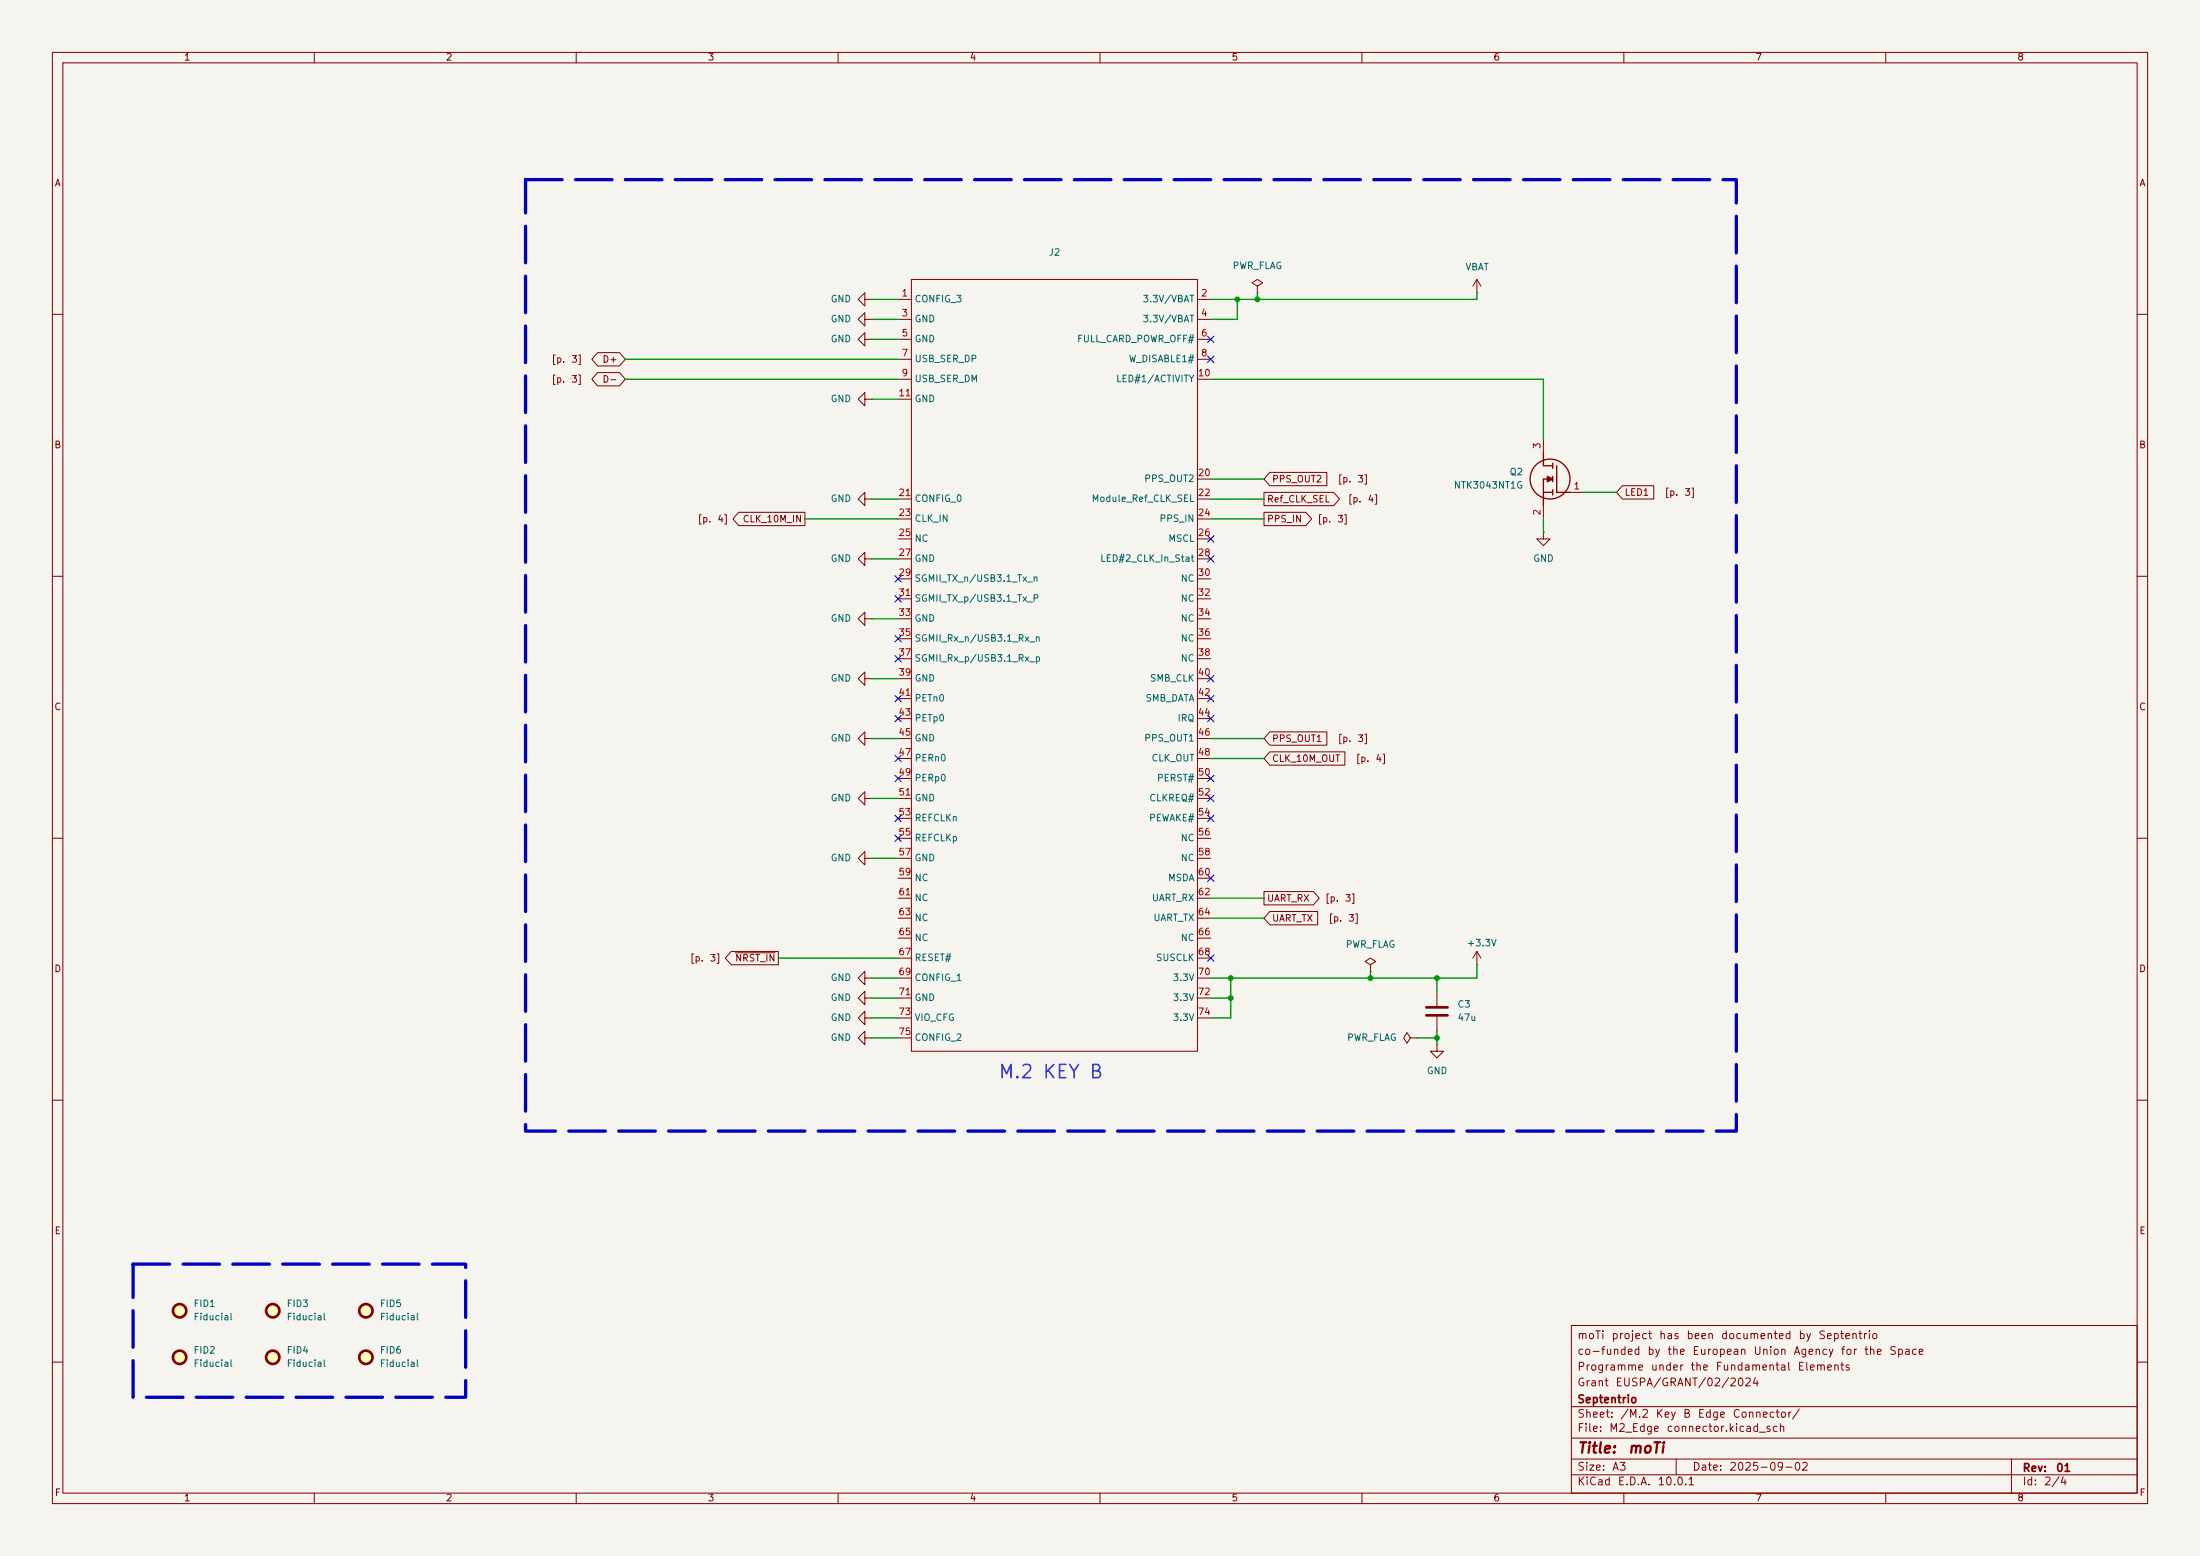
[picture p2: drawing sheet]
<svg xmlns="http://www.w3.org/2000/svg" width="420mm" height="297mm" viewBox="0 0 420 297" stroke-linecap="round" stroke-linejoin="round" font-family="sans-serif">
<path d="M0 0h420v297h-420z" fill="#f5f4ef" stroke="#f5f4ef" stroke-width=".19"/>
<g fill="none" stroke="#840000" stroke-width=".19">
<path d="M10 10h400v277h-400zM12 12h396v273h-396zM60 10v2M110 10v2M160 10v2M210 10v2M260 10v2M310 10v2M360 10v2M165.1 57.2v-1.3l-1.3 1.3 1.3 1.2v-1.2h1.3M166.4 57.2h.1M171.4 57.2h2.6"/>
<path d="M174 53.3h54.6v147.4h-54.6zM228.6 57.2h2.5M240 54.6l1-.6-1-.7-1 .7 1 .6v1.3M240 55.9h.1M281.9 55.9h.1M281.9 53.3v2.6M281.9 53.3l-.7 1.3M281.9 53.3l.8 1.3M10 60h2M114.1 71.1h4.2l1.1 1.3-1.1 1.3h-4.2l-1.1-1.3zM114.1 67.3h4.2l1.1 1.3-1.1 1.3h-4.2l-1.1-1.3zM165.1 76.2v-1.3l-1.3 1.3 1.3 1.3v-1.3h1.3"/>
<path d="M165.1 64.8v-1.3l-1.3 1.3 1.3 1.2v-1.2h1.3M165.1 61v-1.3l-1.3 1.3 1.3 1.2v-1.2h1.3M166.4 76.2h.1M166.4 64.8h.1M166.4 61h.1M171.4 61h2.6M171.4 64.8h2.6M171.4 68.6h2.6M171.4 72.4h2.6M171.4 76.2h2.6M228.6 61h2.5M228.6 64.8h2.5"/>
<path d="M228.6 68.6h2.5M228.6 72.4h2.5M408 60h2M141 97.8h12.7v2.5h-12.7l-1.1-1.2zM165.1 95.3v-1.3l-1.3 1.3 1.3 1.2v-1.2h1.3M166.4 95.3h.1M171.4 95.3h2.6M171.4 99.1h2.6M228.6 91.4h2.5M228.6 95.3h2.5M228.6 99.1h2.5M241.3 97.8h8l1.1 1.3-1.1 1.2h-8z"/>
<path d="M241.3 94h13.3l1.1 1.3-1.1 1.2h-13.3zM242.4 90.2h10.9v2.5h-10.9l-1.1-1.3zM294.6 83.8v2.6M294.6 96.5v2.6M299.7 94h2.6M309.7 92.7h6v2.6h-6l-1.1-1.3zM10 110h2M165.1 118.1v-1.3l-1.3 1.3 1.3 1.3v-1.3h1.3M165.1 106.7v-1.3l-1.3 1.3 1.3 1.3v-1.3h1.3M166.4 118.1h.1M166.4 106.7h.1M171.4 102.9h2.6"/>
<path d="M171.4 106.7h2.6M171.4 110.5h2.6M171.4 114.3h2.6M171.4 118.1h2.6M228.6 102.9h2.5M228.6 106.7h2.5M228.6 110.5h2.5M228.6 114.3h2.5M228.6 118.1h2.5M294.6 101.6v1.3h1.3l-1.3 1.2-1.2-1.2h1.2M294.6 101.6h.1M408 110h2"/>
<path d="M165.1 129.5v-1.2l-1.3 1.2 1.3 1.3v-1.3h1.3M166.4 129.5h.1M171.4 121.9h2.6M171.4 125.7h2.6M171.4 129.5h2.6M171.4 133.4h2.6M171.4 137.2h2.6M228.6 121.9h2.5M228.6 125.7h2.5M228.6 129.5h2.5M228.6 133.4h2.5M228.6 137.2h2.5"/>
<path d="M242.4 139.7h10.9v2.5h-10.9l-1.1-1.2zM10 160h2M165.1 141v-1.3l-1.3 1.3 1.3 1.2v-1.2h1.3M165.1 152.4v-1.3l-1.3 1.3 1.3 1.3v-1.3h1.3M166.4 141h.1M166.4 152.4h.1M171.4 141h2.6M171.4 144.8h2.6M171.4 148.6h2.6M171.4 152.4h2.6M171.4 156.2h2.6M228.6 141h2.5"/>
<path d="M228.6 144.8h2.5M228.6 148.6h2.5M228.6 152.4h2.5M228.6 156.2h2.5M242.4 143.5h14.3v2.6h-14.3l-1.1-1.3zM408 160h2M165.1 163.8v-1.2l-1.3 1.2 1.3 1.3v-1.3h1.3M166.4 163.8h.1M171.4 160h2.6M171.4 163.8h2.6M171.4 167.6h2.6M171.4 171.5h2.6"/>
<path d="M171.4 175.3h2.6M171.4 179.1h2.6M228.6 160h2.5M228.6 163.8h2.5M228.6 167.6h2.5M228.6 171.5h2.5M228.6 175.3h2.5M228.6 179.1h2.5M241.3 170.2h9.4l1.1 1.3-1.1 1.2h-9.4zM242.4 174h9.1v2.5h-9.1l-1.1-1.2zM139.6 181.6h9v2.6h-9l-1.1-1.3zM140.4 181.9h7.6"/>
<path d="M165.1 186.7v-1.3l-1.3 1.3 1.3 1.3v-1.3h1.3M165.1 194.3v-1.3l-1.3 1.3 1.3 1.3v-1.3h1.3M165.1 190.5v-1.3l-1.3 1.3 1.3 1.3v-1.3h1.3M165.1 198.1v-1.2l-1.3 1.2 1.3 1.3v-1.3h1.3M166.4 186.7h.1M166.4 194.3h.1M166.4 190.5h.1M166.4 198.1h.1M171.4 182.9h2.6M171.4 186.7h2.6M171.4 190.5h2.6M171.4 194.3h2.6"/>
<path d="M171.4 198.1h2.6M228.6 182.9h2.5M228.6 186.7h2.5M228.6 190.5h2.5M228.6 194.3h2.5M261.6 184.2l1-.7-1-.6-1 .6 1 .7v1.2M261.6 185.4h.1M269.2 198.1l-.6-1-.6 1 .6 1 .6-1h1.3M270.5 198.1h.1M274.3 199.4v1.3h1.3l-1.3 1.2-1.3-1.2h1.3M274.3 199.4h.1M274.3 189.2v2.8"/>
<path d="M274.3 194.1v2.8M281.9 184.2h.1M281.9 181.6l-.7 1.3M281.9 181.6l.8 1.3M281.9 181.6v2.6M10 210h2M408 210h2M300 253h108v32h-108zM10 260h2M300 278.5h108M300 274.5h108M300 268.5h108"/>
<path d="M320 278.5v3M384 278.5v6.5M408 260h2M60 285v2M110 285v2M160 285v2M210 285v2M260 285v2M300 281.5h108M310 285v2M360 285v2"/>
</g>
<g fill="#ffffc2" stroke="#ffffc2" stroke-width=".19">
<circle cx="34.3" cy="250.2" r="1.27"/>
<circle cx="34.3" cy="259.1" r="1.27"/>
<circle cx="69.8" cy="250.2" r="1.27"/>
<circle cx="52.1" cy="259.1" r="1.27"/>
<circle cx="69.8" cy="259.1" r="1.27"/>
<circle cx="52.1" cy="250.2" r="1.27"/>
</g>
<g fill="none" stroke="#840000" stroke-width=".51">
<path d="M272.3 192.3h4.1M272.3 193.8h4.1"/>
<circle cx="34.3" cy="250.2" r="1.27"/>
<circle cx="34.3" cy="259.1" r="1.27"/>
<circle cx="52.1" cy="259.1" r="1.27"/>
<circle cx="52.1" cy="250.2" r="1.27"/>
<circle cx="69.8" cy="250.2" r="1.27"/>
<circle cx="69.8" cy="259.1" r="1.27"/>
</g>
<g fill="none" stroke="#840000" stroke-width=".25">
<path d="M294.6 94h1.8M294.6 86.4v2.5h1.8M296.4 88.4v1M296.4 90.9v1M296.4 93.5v1M296.4 91.4h-1.8v5.1M297.2 88.9v5.1h2.5"/>
<circle cx="295.9" cy="91.4" r="3.8"/>
</g>
<path d="M295.4 90.9l1 .5-1 .5z" fill="#840000" stroke="#840000" stroke-width=".25"/>
<g fill="none" stroke="#009600" stroke-width=".25">
<path d="M166.4 57.2h5M236.2 57.2v3.8h-5.1M240 55.9v1.3M281.9 55.9v1.3h-50.8M119.4 72.4h52M119.4 68.6h52M166.4 64.8h5M166.4 61h5M166.4 76.2h5M231.1 72.4h63.5v11.4M153.7 99.1h17.7M166.4 95.3h5"/>
<path d="M231.1 91.4h10.2M231.1 99.1h10.2M231.1 95.3h10.2M294.6 99.1v2.5M302.3 94h6.3M166.4 106.7h5M166.4 118.1h5M166.4 129.5h5M166.4 141h5M166.4 152.4h5M231.1 141h10.2M231.1 144.8h10.2"/>
<path d="M166.4 163.8h5M231.1 175.3h10.2M231.1 171.5h10.2M148.6 182.9h22.8M166.4 198.1h5M166.4 186.7h5M166.4 194.3h5M166.4 190.5h5M231.1 190.5h3.8M234.9 186.7v7.6h-3.8M261.6 185.4v1.3M270.5 198.1h3.8"/>
<path d="M274.3 186.7v2.5M274.3 196.9v2.5M281.9 184.2v2.5h-50.8"/>
</g>
<g fill="none" stroke="#000084" stroke-width=".19">
<path d="M230.5 64.2l1.2 1.2M230.5 68l1.2 1.2M231.7 64.2l-1.2 1.2M231.7 68l-1.2 1.2M170.8 113.7l1.3 1.2M170.8 109.9l1.3 1.2M172.1 113.7l-1.3 1.2M172.1 109.9l-1.3 1.2M230.5 102.3l1.2 1.2M230.5 106.1l1.2 1.2M231.7 102.3l-1.2 1.2M231.7 106.1l-1.2 1.2"/>
<path d="M170.8 136.6l1.3 1.2M170.8 132.7l1.3 1.3M170.8 121.3l1.3 1.2M170.8 125.1l1.3 1.2M172.1 136.6l-1.3 1.2M172.1 132.7l-1.3 1.3M172.1 121.3l-1.3 1.2M172.1 125.1l-1.3 1.2M230.5 128.9l1.2 1.2M230.5 132.7l1.2 1.3M230.5 136.6l1.2 1.2M231.7 128.9l-1.2 1.2"/>
<path d="M231.7 132.7l-1.2 1.3M231.7 136.6l-1.2 1.2M170.8 144.2l1.3 1.2M170.8 155.6l1.3 1.2M170.8 159.4l1.3 1.2M170.8 148l1.3 1.2M172.1 144.2l-1.3 1.2M172.1 155.6l-1.3 1.2M172.1 159.4l-1.3 1.2M172.1 148l-1.3 1.2M230.5 151.8l1.2 1.2M230.5 155.6l1.2 1.2"/>
<path d="M230.5 148l1.2 1.2M231.7 151.8l-1.2 1.2M231.7 155.6l-1.2 1.2M231.7 148l-1.2 1.2M230.5 167l1.2 1.2M231.7 167l-1.2 1.2M230.5 182.3l1.2 1.2M231.7 182.3l-1.2 1.2"/>
</g>
<path d="M100.3 34.3h231.2v181.6h-231.2zM25.4 241.3h63.5v25.4h-63.5z" fill="none" stroke="#0000c2" stroke-width=".63" stroke-dasharray="7 2.5"/>
<g fill="#009600" stroke="#009600" stroke-width=".19">
<circle cx="236.2" cy="57.2" r=".46"/>
<circle cx="240" cy="57.2" r=".46"/>
<circle cx="261.6" cy="186.7" r=".46"/>
<circle cx="274.3" cy="198.1" r=".46"/>
<circle cx="274.3" cy="186.7" r=".46"/>
<circle cx="234.9" cy="190.5" r=".46"/>
<circle cx="234.9" cy="186.7" r=".46"/>
</g>
<text font-size="2.5" fill="#2b33ff" x="190.5" y="206.5">M.2 KEY B</text>
<g font-size="2" fill="#840000">
<text x="301" y="277.9">Title:</text>
<text x="310.6" y="277.9">moTi</text>
</g>
<g font-size="1.5" fill="#840000">
<text x="301" y="256">moTi</text>
<text x="307.5" y="256">project</text>
<text x="316.6" y="256">has</text>
<text x="321.8" y="256">been</text>
<text x="328.4" y="256">documented</text>
<text x="343.2" y="256">by</text>
<text x="347" y="256">Septentrio</text>
<text x="301" y="262">Programme</text>
<text x="301" y="259">co-funded</text>
<text x="314.4" y="259">by</text>
<text x="315" y="262">under</text>
<text x="318.2" y="259">the</text>
<text x="322.6" y="262">the</text>
<text x="323" y="259">European</text>
<text x="327.4" y="262">Fundamental</text>
<text x="334.6" y="259">Union</text>
<text x="342.3" y="259">Agency</text>
<text x="343" y="262">Elements</text>
<text x="351.3" y="259">for</text>
<text x="355.7" y="259">the</text>
<text x="360.5" y="259">Space</text>
<text x="301" y="268.2">Septentrio</text>
<text x="301" y="265">Grant</text>
<text x="308.3" y="265">EUSPA/GRANT/02/2024</text>
<text x="301" y="273.7">File:</text>
<text x="301" y="271">Sheet:</text>
<text x="307.1" y="273.7">M2_Edge</text>
<text x="309.2" y="271">/M.2</text>
<text x="315.9" y="271">Key</text>
<text x="318" y="273.7">connector.kicad_sch</text>
<text x="321.2" y="271">B</text>
<text x="324" y="271">Edge</text>
<text x="330.6" y="271">Connector/</text>
<text x="301" y="281.1">Size:</text>
<text x="307.6" y="281.1">A3</text>
<text x="323" y="281.1">Date:</text>
<text x="330" y="281.1">2025-09-02</text>
<text x="386" y="281.3">Rev:</text>
<text x="392.4" y="281.3">01</text>
<text x="301" y="283.9">KiCad</text>
<text x="308.7" y="283.9">E.D.A.</text>
<text x="316.3" y="283.9">10.0.1</text>
<text x="386" y="283.9">Id:</text>
<text x="390.1" y="283.9">2/4</text>
</g>
<g font-size="1.3" fill="#840000">
<text x="35" y="11.9">1</text>
<text x="85" y="11.9">2</text>
<text x="135" y="11.9">3</text>
<text x="185" y="11.9">4</text>
<text x="235" y="11.9">5</text>
<text x="285" y="11.9">6</text>
<text x="335" y="11.9">7</text>
<text x="385" y="11.9">8</text>
<text x="10.3" y="35.9">A</text>
<text x="408.3" y="35.9">A</text>
<text x="105.2" y="69.5">[p.</text>
<text x="109" y="69.5">3]</text>
<text x="114.9" y="69.5">D+</text>
<text x="105.2" y="73.3">[p.</text>
<text x="109" y="73.3">3]</text>
<text x="114.9" y="73.3">D-</text>
<text x="10.3" y="85.9">B</text>
<text x="408.2" y="85.9">B</text>
<text x="242.7" y="92.4">PPS_OUT2</text>
<text x="255.3" y="92.4">[p.</text>
<text x="259" y="92.4">3]</text>
<text x="310" y="94.9">LED1</text>
<text x="317.7" y="94.9">[p.</text>
<text x="321.5" y="94.9">3]</text>
<text x="133.1" y="100">[p.</text>
<text x="136.8" y="100">4]</text>
<text x="141.7" y="100">CLK_10M_IN</text>
<text x="241.8" y="100">PPS_IN</text>
<text x="241.8" y="96.2">Ref_CLK_SEL</text>
<text x="251.4" y="100">[p.</text>
<text x="255.2" y="100">3]</text>
<text x="257.2" y="96.2">[p.</text>
<text x="261" y="96.2">4]</text>
<text x="10.3" y="135.9">C</text>
<text x="408.2" y="135.9">C</text>
<text x="242.7" y="141.9">PPS_OUT1</text>
<text x="255.3" y="141.9">[p.</text>
<text x="259" y="141.9">3]</text>
<text x="242.7" y="145.7">CLK_10M_OUT</text>
<text x="258.7" y="145.7">[p.</text>
<text x="262.5" y="145.7">4]</text>
<text x="241.8" y="172.4">UART_RX</text>
<text x="252.9" y="172.4">[p.</text>
<text x="256.6" y="172.4">3]</text>
<text x="242.7" y="176.2">UART_TX</text>
<text x="253.5" y="176.2">[p.</text>
<text x="257.3" y="176.2">3]</text>
<text x="10.3" y="185.9">D</text>
<text x="131.6" y="183.8">[p.</text>
<text x="135.4" y="183.8">3]</text>
<text x="140.2" y="183.8">NRST_IN</text>
<text x="408.2" y="185.9">D</text>
<text x="10.3" y="235.9">E</text>
<text x="408.3" y="235.9">E</text>
<text x="10.3" y="285.9">F</text>
<text x="35" y="286.9">1</text>
<text x="85" y="286.9">2</text>
<text x="135" y="286.9">3</text>
<text x="185" y="286.9">4</text>
<text x="235" y="286.9">5</text>
<text x="285" y="286.9">6</text>
<text x="335" y="286.9">7</text>
<text x="385" y="286.9">8</text>
<text x="408.3" y="285.9">F</text>
</g>
<g font-size="1.3" fill="#006464">
<text x="200.1" y="49.1">J2</text>
<text x="235.2" y="51.7">PWR_FLAG</text>
<text x="279.7" y="51.9">VBAT</text>
<text x="158.5" y="58">GND</text>
<text x="174.5" y="58">CONFIG_3</text>
<text x="218" y="58">3.3V/VBAT</text>
<text x="158.5" y="65.6">GND</text>
<text x="158.5" y="61.8">GND</text>
<text x="174.5" y="61.8">GND</text>
<text x="174.5" y="65.6">GND</text>
<text x="205.5" y="65.6">FULL_CARD_POWR_OFF#</text>
<text x="218" y="61.8">3.3V/VBAT</text>
<text x="174.5" y="69.4">USB_SER_DP</text>
<text x="215.4" y="69.4">W_DISABLE1#</text>
<text x="158.5" y="77.1">GND</text>
<text x="174.5" y="73.3">USB_SER_DM</text>
<text x="174.5" y="77.1">GND</text>
<text x="213" y="73.3">LED#1/ACTIVITY</text>
<text x="218.3" y="92.3">PPS_OUT2</text>
<text x="277.4" y="93.6">NTK3043NT1G</text>
<text x="288.1" y="91">Q2</text>
<text x="158.5" y="96.1">GND</text>
<text x="174.5" y="96.1">CONFIG_0</text>
<text x="174.5" y="99.9">CLK_IN</text>
<text x="208.3" y="96.1">Module_Ref_CLK_SEL</text>
<text x="221.2" y="99.9">PPS_IN</text>
<text x="158.5" y="107.5">GND</text>
<text x="174.5" y="103.7">NC</text>
<text x="174.5" y="107.5">GND</text>
<text x="209.9" y="107.5">LED#2_CLK_In_Stat</text>
<text x="222.9" y="103.7">MSCL</text>
<text x="292.6" y="107.5">GND</text>
<text x="174.5" y="111.4">SGMII_TX_n/USB3.1_Tx_n</text>
<text x="225.3" y="111.4">NC</text>
<text x="158.5" y="119">GND</text>
<text x="174.5" y="115.2">SGMII_TX_p/USB3.1_Tx_P</text>
<text x="174.5" y="119">GND</text>
<text x="225.3" y="115.2">NC</text>
<text x="225.3" y="119">NC</text>
<text x="174.5" y="122.8">SGMII_Rx_n/USB3.1_Rx_n</text>
<text x="225.3" y="122.8">NC</text>
<text x="158.5" y="130.4">GND</text>
<text x="174.5" y="126.6">SGMII_Rx_p/USB3.1_Rx_p</text>
<text x="174.5" y="130.4">GND</text>
<text x="219.4" y="130.4">SMB_CLK</text>
<text x="225.3" y="126.6">NC</text>
<text x="174.5" y="134.2">PETn0</text>
<text x="218.6" y="134.2">SMB_DATA</text>
<text x="158.5" y="141.8">GND</text>
<text x="174.5" y="138">PETp0</text>
<text x="174.5" y="141.8">GND</text>
<text x="218.3" y="141.8">PPS_OUT1</text>
<text x="224.7" y="138">IRQ</text>
<text x="174.5" y="145.6">PERn0</text>
<text x="174.5" y="149.5">PERp0</text>
<text x="219.7" y="145.6">CLK_OUT</text>
<text x="220.8" y="149.5">PERST#</text>
<text x="158.5" y="153.3">GND</text>
<text x="174.5" y="153.3">GND</text>
<text x="219.3" y="153.3">CLKREQ#</text>
<text x="174.5" y="157.1">REFCLKn</text>
<text x="174.5" y="160.9">REFCLKp</text>
<text x="219.2" y="157.1">PEWAKE#</text>
<text x="225.3" y="160.9">NC</text>
<text x="158.5" y="164.7">GND</text>
<text x="174.5" y="164.7">GND</text>
<text x="225.3" y="164.7">NC</text>
<text x="174.5" y="168.5">NC</text>
<text x="174.5" y="172.3">NC</text>
<text x="219.8" y="172.3">UART_RX</text>
<text x="222.9" y="168.5">MSDA</text>
<text x="174.5" y="176.1">NC</text>
<text x="174.5" y="179.9">NC</text>
<text x="220.1" y="176.1">UART_TX</text>
<text x="225.3" y="179.9">NC</text>
<text x="174.5" y="183.7">RESET#</text>
<text x="220.6" y="183.7">SUSCLK</text>
<text x="256.8" y="181.2">PWR_FLAG</text>
<text x="279.9" y="180.9">+3.3V</text>
<text x="158.5" y="187.6">GND</text>
<text x="158.5" y="191.4">GND</text>
<text x="174.5" y="187.6">CONFIG_1</text>
<text x="174.5" y="191.4">GND</text>
<text x="223.8" y="187.6">3.3V</text>
<text x="223.8" y="191.4">3.3V</text>
<text x="158.5" y="195.2">GND</text>
<text x="174.5" y="195.2">VIO_CFG</text>
<text x="223.8" y="195.2">3.3V</text>
<text x="278.1" y="192.6">C3</text>
<text x="278.1" y="195.2">47u</text>
<text x="158.5" y="199">GND</text>
<text x="174.5" y="199">CONFIG_2</text>
<text x="257.1" y="199">PWR_FLAG</text>
<text x="272.3" y="205.3">GND</text>
<text x="36.8" y="249.8">FID1</text>
<text x="54.6" y="249.8">FID3</text>
<text x="72.4" y="249.8">FID5</text>
<text x="36.8" y="252.3">Fiducial</text>
<text x="54.6" y="252.3">Fiducial</text>
<text x="72.4" y="252.3">Fiducial</text>
<text x="36.8" y="258.7">FID2</text>
<text x="36.8" y="261.2">Fiducial</text>
<text x="54.6" y="258.7">FID4</text>
<text x="54.6" y="261.2">Fiducial</text>
<text x="72.4" y="258.7">FID6</text>
<text x="72.4" y="261.2">Fiducial</text>
</g>
<g font-size="1.3" fill="#a90000">
<text x="172" y="56.9">1</text>
<text x="229.2" y="56.9">2</text>
<text x="172" y="60.7">3</text>
<text x="172" y="64.5">5</text>
<text x="229.2" y="60.7">4</text>
<text x="229.2" y="64.5">6</text>
<text x="172" y="68.3">7</text>
<text x="229.2" y="68.3">8</text>
<text x="171.4" y="75.9">11</text>
<text x="172" y="72.1">9</text>
<text x="228.6" y="72.1">10</text>
<text x="294.4" y="85.8" transform="rotate(-90 294.4 85.8)">3</text>
<text x="171.4" y="95">21</text>
<text x="228.6" y="91.2">20</text>
<text x="228.6" y="95">22</text>
<text x="300.3" y="93.7">1</text>
<text x="171.4" y="98.8">23</text>
<text x="228.6" y="98.8">24</text>
<text x="294.4" y="98.5" transform="rotate(-90 294.4 98.5)">2</text>
<text x="171.4" y="102.6">25</text>
<text x="171.4" y="106.4">27</text>
<text x="228.6" y="102.6">26</text>
<text x="228.6" y="106.4">28</text>
<text x="171.4" y="110.2">29</text>
<text x="228.6" y="110.2">30</text>
<text x="171.4" y="114">31</text>
<text x="171.4" y="117.9">33</text>
<text x="228.6" y="114">32</text>
<text x="228.6" y="117.9">34</text>
<text x="171.4" y="121.7">35</text>
<text x="171.4" y="125.5">37</text>
<text x="228.6" y="121.7">36</text>
<text x="228.6" y="125.5">38</text>
<text x="171.4" y="129.3">39</text>
<text x="228.6" y="129.3">40</text>
<text x="171.4" y="133.1">41</text>
<text x="171.4" y="136.9">43</text>
<text x="228.6" y="133.1">42</text>
<text x="228.6" y="136.9">44</text>
<text x="171.4" y="140.7">45</text>
<text x="228.6" y="140.7">46</text>
<text x="171.4" y="144.5">47</text>
<text x="171.4" y="148.3">49</text>
<text x="228.6" y="144.5">48</text>
<text x="228.6" y="148.3">50</text>
<text x="171.4" y="152.1">51</text>
<text x="171.4" y="156">53</text>
<text x="228.6" y="152.1">52</text>
<text x="228.6" y="156">54</text>
<text x="171.4" y="159.8">55</text>
<text x="228.6" y="159.8">56</text>
<text x="171.4" y="163.6">57</text>
<text x="171.4" y="167.4">59</text>
<text x="228.6" y="163.6">58</text>
<text x="228.6" y="167.4">60</text>
<text x="171.4" y="171.2">61</text>
<text x="228.6" y="171.2">62</text>
<text x="171.4" y="175">63</text>
<text x="171.4" y="178.8">65</text>
<text x="228.6" y="175">64</text>
<text x="228.6" y="178.8">66</text>
<text x="171.4" y="182.6">67</text>
<text x="228.6" y="182.6">68</text>
<text x="171.4" y="186.4">69</text>
<text x="171.4" y="190.2">71</text>
<text x="228.6" y="186.4">70</text>
<text x="228.6" y="190.2">72</text>
<text x="171.4" y="194.1">73</text>
<text x="171.4" y="197.9">75</text>
<text x="228.6" y="194.1">74</text>
</g>
</svg>
